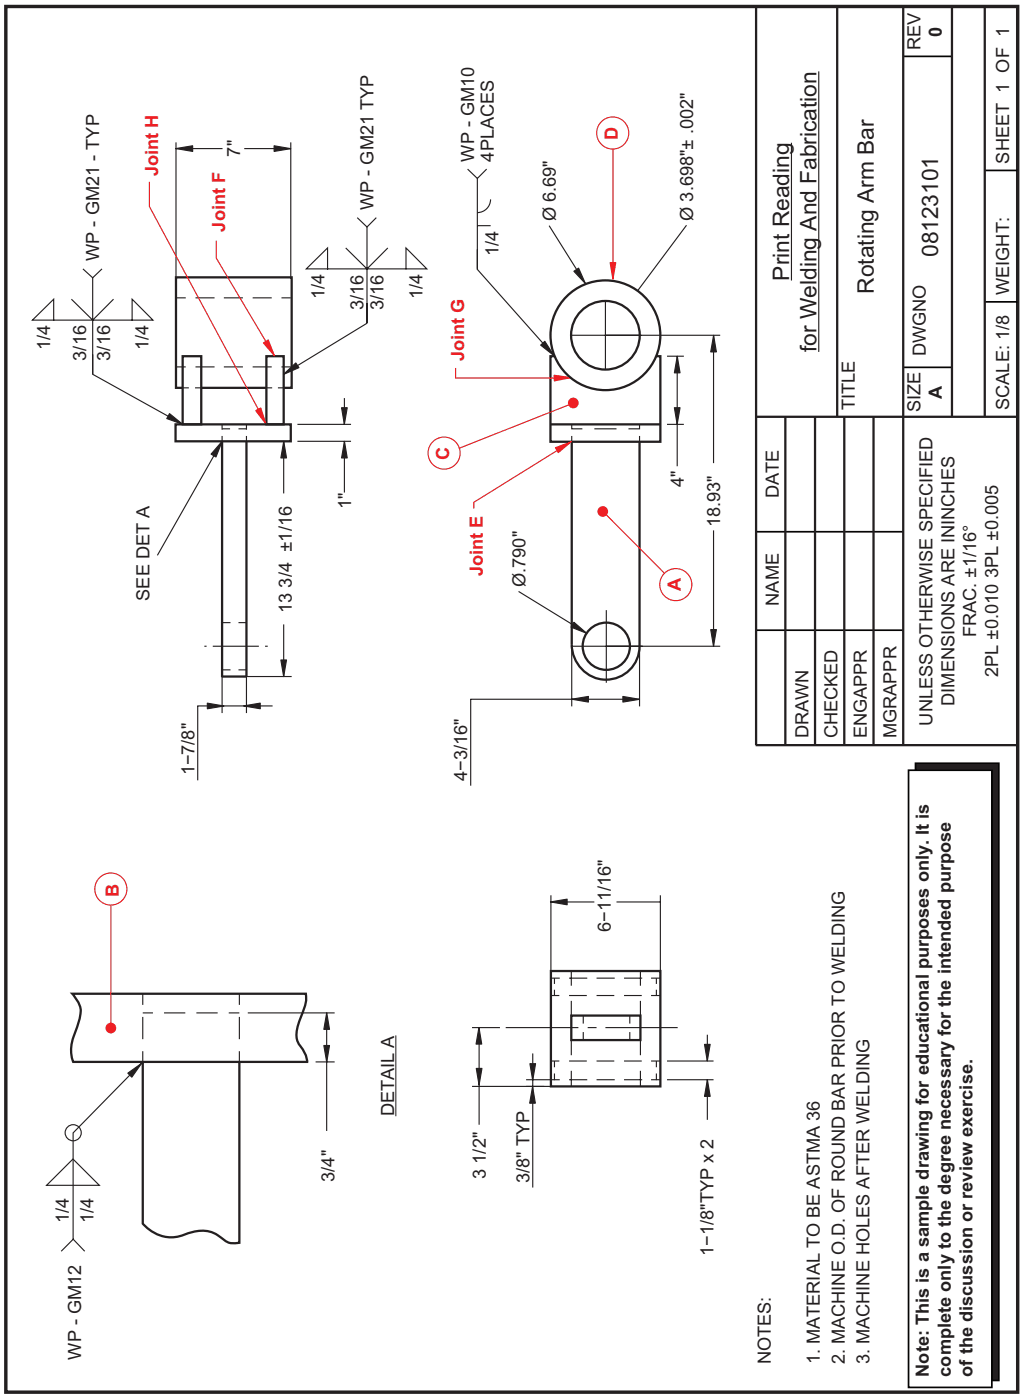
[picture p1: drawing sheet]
<svg xmlns="http://www.w3.org/2000/svg" width="159mm" height="217mm" viewBox="0 0 159 217" stroke-linecap="round" stroke-linejoin="round" font-family="sans-serif">
<path d="M.9 1h156.9v215h-156.9z" fill="none" stroke="#231f20" stroke-width=".53"/>
<path d="M27.3 43h17.9v17.2h-17.9zM85.3 55.3h17.1v13.2h-17.1z" fill="none" stroke="#231f20" stroke-width=".35"/>
<g fill="#fff" stroke="#231f20" stroke-width=".35">
<path d="M28.3 55.3h2.9v10.5h-2.9z"/>
<path d="M41.3 55.3h2.7v10.5h-2.7z"/>
</g>
<path d="M141.9 118.4h13v95.8h-13z" fill="#231f20" stroke="#050504" stroke-width=".26"/>
<g fill="none" stroke="#231f20" stroke-width=".35">
<path d="M117.2 1v114.6M129.8 1v63.7M140 1v114.6M147.6 1v63.7M152.7 1v63.7M34.4 68.5v28.2M38.2 68.5v36.5M88.6 68.5v31.5M99.2 68.5v31.8M117.2 64.7h40.6M121.8 64.7v50.9M126.4 64.7v50.9"/>
<path d="M130.9 64.7v50.9M135.4 64.7v50.9M34.4 105h3.8M117.2 115.6h40.6"/>
</g>
<path d="M140 8.7h7.6M152.6 26.4h5.2M140 57h7.6M152.6 46.8h5.2M117.2 97.8h22.8M117.2 82.5h22.8" fill="none" stroke="#050504" stroke-width=".26"/>
<g fill="none" stroke="#231f20" stroke-width=".18">
<path d="M27.2 23.1h7.3M27.3 22.1v20.9M37.9 23.1h7.2M45.1 22.1v20.9M106.4 34.9l-9.4 12.8M27.2 46.2h1.6M27.2 56.9h1.6M30.3 46.2h3M30.3 56.9h3M34.7 46.2h3M34.7 56.9h3M39.2 46.2h2.9"/>
<path d="M39.2 56.9h2.9M43.6 46.2h1.5M43.6 56.9h1.5M110.6 52v19.9M28.2 60.2h1.1M30.2 60.2h1M41.2 60.2h1M43.1 60.2h.9M34.4 96.6h1.3M37 96.6h1.2M80.4 91.8l10.6 6.5M94 94.7v11.2"/>
<path d="M110.6 82.3v18M34.4 103.9h1.3M37 103.9h1.2M88.5 100.3h23.2M85.3 151.8h1.5M85.4 154.5h1.3M88.2 154.5h2.8M88.2 151.8h2.8M88.6 150.7v2.2M88.6 155.3v2.3M90.4 157.6v1.2M92.5 154.5h2.7"/>
<path d="M92.5 151.8h2.8M96.7 154.5h2.8M96.7 151.8h2.9M97.6 157.6v1.2M99.3 150.7v2.2M99.3 155.3v2.3M100.9 154.5h1.5M100.9 151.8h1.5M81.6 167.5h5.2M81.6 168.6h3.8M82.6 163.4v20.8M85.4 164.6h1.3"/>
<path d="M88.2 164.6h2.8M88.2 167.5h2.8M88.6 161.4v2.3M88.6 166.1v2.5M90.4 160.1v1.3M92.5 164.6h2.7M92.5 167.5h2.8M96.7 164.6h2.8M96.7 167.5h2.9M97.6 160.1v1.3M99.3 161.4v2.3M99.3 166.1v2.5"/>
<path d="M100.9 164.6h1.5M100.9 167.5h1.5"/>
</g>
<path d="M97.9 45.9l.6 .4-1.5 1.4z" fill="#050504"/>
<g fill="none" stroke="#231f20" stroke-width=".18">
<path d="M85.1 35l4.7 7.5M8.3 49.7h15.4l-3.2-3.3v3.3M8.3 49.7h-3.3l3.3-3.3v3.3M11.1 46.4l3.3 3.3 3.2-3.3M12.9 41.7l1.5 1.4M14.3 58l14 7.8M14.4 43.1v14.9M15.8 41.7l-1.4 1.4M97.8 45.9l.7 .4-1.5 1.4M97.9 45.9l-1 1.8M34.4 65.8v.9M34.4 67.6v.9l-10 17.7"/>
<path d="M38.2 65.8v.9M38.2 67.6v.9M88.6 65.8v.7h1.7M88.6 67.6v.9M92.1 66.5h3.5M99.2 65.8v.7h-1.8M99.2 67.6v.9M88.6 99.9v9.7M30.6 109.5h11.7M30.7 109.5v11.6M31.7 100.3h.3M33 100.3h7.1"/>
<path d="M34.4 104.4v6.2M38.2 105v5.6M41.1 100.3h.4M72.9 108.5h26.3M73 108.5v13.4M99.2 100.3v9.3M85.3 139.9h6.8M85.4 138.9v11.8M95.6 139.9h6.8M102.4 138.9v11.8M22.1 154.2v1.7M22.1 157.8v3.4"/>
<path d="M22.1 157.2h1.6M25.4 157.2h3.3M30.4 157.2h3.3M35.5 157.2h1.6M37.1 154.2v1.7M37.1 157.8v3.4M38.4 157.2h13.5M50.6 159.2v16.3M86 151.8v.9M86 153.6v.9M101.8 151.8v.9M101.8 153.6v.9"/>
<path d="M22.1 163.1v1.7M37.1 163.1v1.7M48.9 164.8h3M86 164.6v1M86 166.6v1M101.8 164.6v1M101.8 166.6v1"/>
</g>
<path d="M34.4 96.6v8.4" fill="none" stroke="#231f20" stroke-width=".35"/>
<path d="M95 23.1v18.7M93.4 79.3l9.6 9.6" fill="none" stroke="#ee1d23" stroke-width=".18"/>
<path d="M19.8 166.5l2.1-1.5-1.5 2.1z" fill="#231f20"/>
<path d="M19.8 166.5l2.1-1.5-1.5 2.1z" fill="none" stroke="#231f20" stroke-width=".18"/>
<path d="M50.2 162.2h.9l-.4 2.6z" fill="#231f20"/>
<path d="M50.2 162.2h.9l-.4 2.6z" fill="none" stroke="#231f20" stroke-width=".18"/>
<path d="M50.7 157.1l.4 2.6h-.9z" fill="#231f20"/>
<path d="M50.7 157.1l.4 2.6h-.9z" fill="none" stroke="#231f20" stroke-width=".18"/>
<path d="M88.6 108.5l2.6-.4v.8z" fill="#231f20"/>
<path d="M88.6 108.5l2.6-.4v.8z" fill="none" stroke="#231f20" stroke-width=".18"/>
<path d="M89 96.5l2 1.8-2.5-1z" fill="#231f20"/>
<path d="M89 96.5l2 1.8-2.5-1z" fill="none" stroke="#231f20" stroke-width=".18"/>
<path d="M96.6 108.1l2.6 .4-2.6 .4z" fill="#231f20"/>
<path d="M96.6 108.1l2.6 .4-2.6 .4z" fill="none" stroke="#231f20" stroke-width=".18"/>
<path d="M110.2 97.7h.9l-.5 2.6z" fill="#231f20"/>
<path d="M110.2 97.7h.9l-.5 2.6z" fill="none" stroke="#231f20" stroke-width=".18"/>
<path d="M110.6 52l.5 2.6h-.9z" fill="#231f20"/>
<path d="M110.6 52l.5 2.6h-.9z" fill="none" stroke="#231f20" stroke-width=".18"/>
<path d="M105 55.3l.4 2.5h-.8z" fill="#231f20"/>
<path d="M105 55.3l.4 2.5h-.8z" fill="none" stroke="#231f20" stroke-width=".18"/>
<path d="M104.6 63.3h.8l-.4 2.5z" fill="#231f20"/>
<path d="M104.6 63.3h.8l-.4 2.5z" fill="none" stroke="#231f20" stroke-width=".18"/>
<path d="M53 63.3h.8l-.4 2.5z" fill="#231f20"/>
<path d="M53 63.3h.8l-.4 2.5z" fill="none" stroke="#231f20" stroke-width=".18"/>
<path d="M27.3 23l2.6-.4v.9z" fill="#231f20"/>
<path d="M27.3 23l2.6-.4v.9z" fill="none" stroke="#231f20" stroke-width=".18"/>
<path d="M42.5 22.6l2.6 .5-2.6 .4z" fill="#231f20"/>
<path d="M42.5 22.6l2.6 .5-2.6 .4z" fill="none" stroke="#231f20" stroke-width=".18"/>
<path d="M53.4 68.5l.4 2.6h-.8z" fill="#231f20"/>
<path d="M53.4 68.5l.4 2.6h-.8z" fill="none" stroke="#231f20" stroke-width=".18"/>
<path d="M44 68.5l.4 2.6h-.9z" fill="#231f20"/>
<path d="M44 68.5l.4 2.6h-.9z" fill="none" stroke="#231f20" stroke-width=".18"/>
<path d="M43.9 58.1l2-1.8 .4 .7z" fill="#231f20"/>
<path d="M43.9 58.1l2-1.8 .4 .7z" fill="none" stroke="#231f20" stroke-width=".18"/>
<path d="M40.8 53.2l.8-.5 .9 2.5z" fill="#ee1d23"/>
<path d="M40.8 53.2l.8-.5 .9 2.5z" fill="none" stroke="#ee1d23" stroke-width=".18"/>
<path d="M39.7 63.7l.7-.4 .8 2.5z" fill="#ee1d23"/>
<path d="M39.7 63.7l.7-.4 .8 2.5z" fill="none" stroke="#ee1d23" stroke-width=".18"/>
<path d="M43.5 102.4h.9l-.4 2.6z" fill="#231f20"/>
<path d="M43.5 102.4h.9l-.4 2.6z" fill="none" stroke="#231f20" stroke-width=".18"/>
<path d="M37.8 109.5l2.5-.4v.9z" fill="#231f20"/>
<path d="M37.8 109.5l2.5-.4v.9z" fill="none" stroke="#231f20" stroke-width=".18"/>
<path d="M32.1 109.1l2.6 .4-2.6 .5z" fill="#231f20"/>
<path d="M32.1 109.1l2.6 .4-2.6 .5z" fill="none" stroke="#231f20" stroke-width=".18"/>
<path d="M34.4 68.5l-.9 2.4-.8-.4z" fill="#231f20"/>
<path d="M34.4 68.5l-.9 2.4-.8-.4z" fill="none" stroke="#231f20" stroke-width=".18"/>
<path d="M26.3 64.2l2 1.6-2.4-.9z" fill="#231f20"/>
<path d="M26.3 64.2l2 1.6-2.4-.9z" fill="none" stroke="#231f20" stroke-width=".18"/>
<path d="M94.6 40.7h.9l-.5 2.6z" fill="#ee1d23"/>
<path d="M94.6 40.7h.9l-.5 2.6z" fill="none" stroke="#ee1d23" stroke-width=".18"/>
<path d="M86.1 69.5l2.5-1-2 1.7z" fill="#ee1d23"/>
<path d="M86.1 69.5l2.5-1-2 1.7z" fill="none" stroke="#ee1d23" stroke-width=".18"/>
<path d="M85.9 58.2l2.6 .4-2.6 .5z" fill="#ee1d23"/>
<path d="M85.9 58.2l2.6 .4-2.6 .5z" fill="none" stroke="#ee1d23" stroke-width=".18"/>
<path d="M89 42.1l.7-.5 1.1 2.4z" fill="#231f20"/>
<path d="M89 42.1l.7-.5 1.1 2.4z" fill="none" stroke="#231f20" stroke-width=".18"/>
<path d="M83.8 53.5l.7-.5 1.4 2.2z" fill="#231f20"/>
<path d="M83.8 53.5l.7-.5 1.4 2.2z" fill="none" stroke="#231f20" stroke-width=".18"/>
<path d="M74.3 159.4l.4 2.6h-.9z" fill="#231f20"/>
<path d="M74.3 159.4l.4 2.6h-.9z" fill="none" stroke="#231f20" stroke-width=".18"/>
<path d="M82.6 168.6l.4 2.6h-.9z" fill="#231f20"/>
<path d="M82.6 168.6l.4 2.6h-.9z" fill="none" stroke="#231f20" stroke-width=".18"/>
<path d="M73.8 165.8h.9l-.4 2.5z" fill="#231f20"/>
<path d="M73.8 165.8h.9l-.4 2.5z" fill="none" stroke="#231f20" stroke-width=".18"/>
<path d="M85.3 139.9l2.6-.4v.9z" fill="#231f20"/>
<path d="M85.3 139.9l2.6-.4v.9z" fill="none" stroke="#231f20" stroke-width=".18"/>
<path d="M109.2 162h.9l-.4 2.6z" fill="#231f20"/>
<path d="M109.2 162h.9l-.4 2.6z" fill="none" stroke="#231f20" stroke-width=".18"/>
<path d="M109.7 167.5l.4 2.6h-.9z" fill="#231f20"/>
<path d="M109.7 167.5l.4 2.6h-.9z" fill="none" stroke="#231f20" stroke-width=".18"/>
<path d="M82.2 165h.8l-.4 2.6z" fill="#231f20"/>
<g fill="none" stroke="#231f20" stroke-width=".18">
<path d="M53.6 38.5l3.3 3.2 3.2-3.2M55.4 33.8l1.5 1.4M56.9 35.2v15l-12.9 7.8M58.3 33.8l-1.4 1.4M72.5 26.2l1.5 1.5M74 27.7v14M74 35h2.1M75.4 26.2l-1.4 1.5M50.7 41.7h15.5l-3.3-3.2v3.3M50.8 41.7h-3.3l3.3-3.2v3.3M73.9 41.7l12.1 13.6M103.4 55.3h2.6"/>
<path d="M105 55.3v17M34.4 66.5h1.3M37 66.5h1.2M44 68.5v8.1M46.1 68.5h8.3M46.1 65.8h8.3M53.4 61.8v4M53.4 68.5v7.9M103.4 65.8h2.6M44 96.9v8.1M37.6 105h7.6M73.2 159.4h4.3"/>
<path d="M78.4 159.4h11.3M91.1 159.4h1.4M93.9 159.4h11.2M22.1 164.8l-10.8 11v16.5M73.2 168.6h11.2M74.3 160.4v14.1M82.2 165h.8l-.4 2.6zM103.4 167.5h7.2M103.4 164.6h7.2M109.7 160.5v4.1M109.7 167.5v6.2M7.2 183.9l4.1-4.1 4.1 4.1z"/>
<path d="M9.5 194.1l1.8-1.8 1.8 1.8"/>
<circle cx="11.3" cy="175.7" r="1.25"/>
</g>
<g fill="none" stroke="#ee1d23" stroke-width=".18">
<path d="M23.2 28.2v3.8l17.3 32.3M33.5 37.3v2.8l9 15.1M70.6 57.1v1.6h17.8M88.6 68.5l-15.1 9.4v1M88.9 62.5l-17.8 7.1M17.2 140.5v19"/>
<circle cx="17.2" cy="137.9" r="2.49"/>
</g>
<path d="M85.3 65.8h17.1M11.2 154.2h36.2v1.2l-.5 1.7a8.4 8.4 0 0 0-.9 4 4.2 4.2 0 0 0 1 1.9 3.4 3.4 0 0 1 .6 1.8h-36.3a5.9 5.9 0 0 1 .4-4.9l.5-1.2a3.8 3.8 0 0 0-1-4.5zM22.1 164.8v25a5.8 5.8 0 0 0 7.1 1.5 5.1 5.1 0 0 1 5.6 1.1 2.42 2.42 0 0 0 2.3 .4v-28" fill="none" stroke="#231f20" stroke-width=".35"/>
<circle cx="17.2" cy="159.5" r=".83" fill="#ee2123"/>
<g fill="none" stroke="#ee1d23" stroke-width=".18">
<circle cx="95" cy="20.6" r="2.49"/>
<circle cx="68.9" cy="70.3" r="2.49"/>
<circle cx="104.8" cy="90.7" r="2.49"/>
</g>
<g fill="#ee2123">
<circle cx="88.9" cy="62.5" r=".83"/>
<circle cx="93.4" cy="79.4" r=".83"/>
</g>
<path d="M85.4 150.7h17v17.9h-17zM88.6 157.6h10.7v3.8h-10.7z" fill="none" stroke="#231f20" stroke-width=".35"/>
<path d="M140.9 119.5h12.9v95.8h-12.9z" fill="#fff" stroke="#050504" stroke-width=".26"/>
<path d="M126.9 11.1v43.5zM122.7 22.2v21.3z" fill="none" stroke="#231f20" stroke-width=".18"/>
<path d="M61.4 160.6v12.6z" fill="none" stroke="#231f20" stroke-width=".16"/>
<circle cx="93.9" cy="52" r="8.5" fill="#fff"/>
<g fill="none" stroke="#231f20" stroke-width=".35">
<path d="M27.2 65.8h17.9v2.7h-17.9zM88.6 100a5.3 5.3 0 0 0 4 5.3 5.3 5.3 0 0 0 6-2.7l.5-1.5 .1-.8"/>
<circle cx="93.9" cy="52" r="8.5"/>
<circle cx="93.9" cy="52" r="5.3"/>
<circle cx="94" cy="100.3" r="3.7"/>
</g>
<path d="M76.1 30.9a2.05 2.05 0 0 1-2.1 2.1M88.4 52h23.3M93.9 46.7v10.7" fill="none" stroke="#231f20" stroke-width=".18"/>
<g font-size="3.5" fill="#231f20">
<text x="145.5" y="39.9" transform="rotate(-90 145.5 39.9)">08123101</text>
<text x="122.4" y="43.5" transform="rotate(-90 122.4 43.5)">Print Reading</text>
<text x="135.5" y="45.6" transform="rotate(-90 135.5 45.6)">Rotating Arm Bar</text>
<text x="126.6" y="54.6" transform="rotate(-90 126.6 54.6)">for Welding And Fabrication</text>
</g>
<g font-size="2.8" fill="#231f20">
<text x="146" y="5.7" transform="rotate(-90 146 5.7)">0</text>
<text x="142.7" y="7.8" transform="rotate(-90 142.7 7.8)">REV</text>
<text x="37.2" y="24.3" transform="rotate(-90 37.2 24.3)">7&quot;</text>
<text x="73.5" y="25.1" transform="rotate(-90 73.5 25.1)">WP - GM10</text>
<text x="76.5" y="25.1" transform="rotate(-90 76.5 25.1)">4PLACES</text>
<text x="156.5" y="25.4" transform="rotate(-90 156.5 25.4)">SHEET 1 OF 1</text>
<text x="57.9" y="32.6" transform="rotate(-90 57.9 32.6)">WP - GM21 TYP</text>
<text x="86.2" y="34.3" transform="rotate(-90 86.2 34.3)">Ø 6.69&quot;</text>
<text x="107.5" y="34.3" transform="rotate(-90 107.5 34.3)">Ø 3.698&quot;± .002&quot;</text>
<text x="15.4" y="40.5" transform="rotate(-90 15.4 40.5)">WP - GM21 - TYP</text>
<text x="77.3" y="39.7" transform="rotate(-90 77.3 39.7)">1/4</text>
<text x="50.3" y="46.4" transform="rotate(-90 50.3 46.4)">1/4</text>
<text x="65.5" y="46.4" transform="rotate(-90 65.5 46.4)">1/4</text>
<text x="156.5" y="45.8" transform="rotate(-90 156.5 45.8)">WEIGHT:</text>
<text x="56.3" y="48.1" transform="rotate(-90 56.3 48.1)">3/16</text>
<text x="59.4" y="48.1" transform="rotate(-90 59.4 48.1)">3/16</text>
<text x="7.8" y="54.3" transform="rotate(-90 7.8 54.3)">1/4</text>
<text x="13.4" y="56" transform="rotate(-90 13.4 56)">3/16</text>
<text x="17.1" y="56" transform="rotate(-90 17.1 56)">3/16</text>
<text x="23" y="54.3" transform="rotate(-90 23 54.3)">1/4</text>
<text x="143.5" y="55.3" transform="rotate(-90 143.5 55.3)">DWGNO</text>
<text x="132.5" y="63.6" transform="rotate(-90 132.5 63.6)">TITLE</text>
<text x="142.7" y="64" transform="rotate(-90 142.7 64)">SIZE</text>
<text x="146" y="61.9" transform="rotate(-90 146 61.9)">A</text>
<text x="156.5" y="63.6" transform="rotate(-90 156.5 63.6)">SCALE: 1/8</text>
<text x="106" y="75.5" transform="rotate(-90 106 75.5)">4&quot;</text>
<text x="120.7" y="77.2" transform="rotate(-90 120.7 77.2)">DATE</text>
<text x="54.4" y="79" transform="rotate(-90 54.4 79)">1&quot;</text>
<text x="111.7" y="81.8" transform="rotate(-90 111.7 81.8)">18.93&quot;</text>
<text x="23.2" y="93.2" transform="rotate(-90 23.2 93.2)">SEE DET A</text>
<text x="45.2" y="95.1" transform="rotate(-90 45.2 95.1)">13 3/4 ±1/16</text>
<text x="81.5" y="91.1" transform="rotate(-90 81.5 91.1)">Ø.790&quot;</text>
<text x="120.7" y="94" transform="rotate(-90 120.7 94)">NAME</text>
<text x="151.3" y="98.9" transform="rotate(-90 151.3 98.9)">FRAC. ±1/16°</text>
<text x="154.7" y="105" transform="rotate(-90 154.7 105)">2PL ±0.010 3PL ±0.005</text>
<text x="144.6" y="112.6" transform="rotate(-90 144.6 112.6)">UNLESS OTHERWISE SPECIFIED</text>
<text x="148" y="109.5" transform="rotate(-90 148 109.5)">DIMENSIONS ARE ININCHES</text>
<text x="125.3" y="114.6" transform="rotate(-90 125.3 114.6)">DRAWN</text>
<text x="129.9" y="114.6" transform="rotate(-90 129.9 114.6)">CHECKED</text>
<text x="134.4" y="114.6" transform="rotate(-90 134.4 114.6)">ENGAPPR</text>
<text x="139" y="114.6" transform="rotate(-90 139 114.6)">MGRAPPR</text>
<text x="30.2" y="120.3" transform="rotate(-90 30.2 120.3)">1−7/8&quot;</text>
<text x="72.4" y="121.1" transform="rotate(-90 72.4 121.1)">4−3/16&quot;</text>
<text x="94.7" y="144.6" transform="rotate(-90 94.7 144.6)">6−11/16&quot;</text>
<text x="61.1" y="173.2" transform="rotate(-90 61.1 173.2)">DETAIL A</text>
<text x="51.9" y="183.3" transform="rotate(-90 51.9 183.3)">3/4&quot;</text>
<text x="75.3" y="182.9" transform="rotate(-90 75.3 182.9)">3 1/2&quot;</text>
<text x="82.1" y="183.6" transform="rotate(-90 82.1 183.6)">3/8&quot; TYP</text>
<text x="10.7" y="189.7" transform="rotate(-90 10.7 189.7)">1/4</text>
<text x="14.5" y="189.7" transform="rotate(-90 14.5 189.7)">1/4</text>
<text x="110.6" y="194.9" transform="rotate(-90 110.6 194.9)">1−1/8&quot;TYP x 2</text>
<text x="12.6" y="210.9" transform="rotate(-90 12.6 210.9)">WP - GM12</text>
<text x="119.5" y="211.7" transform="rotate(-90 119.5 211.7)">NOTES:</text>
<text x="127.1" y="211.7" transform="rotate(-90 127.1 211.7)">1. MATERIAL TO BE ASTMA 36</text>
<text x="131" y="211.7" transform="rotate(-90 131 211.7)">2. MACHINE O.D. OF ROUND BAR PRIOR TO WELDING</text>
<text x="134.8" y="211.7" transform="rotate(-90 134.8 211.7)">3. MACHINE HOLES AFTER WELDING</text>
<text x="144" y="213.6" transform="rotate(-90 144 213.6)">Note: This is a sample drawing for educational purposes only. It is</text>
<text x="147.4" y="213.6" transform="rotate(-90 147.4 213.6)">complete only to the degree necessary for the intended purpose</text>
<text x="150.8" y="213.6" transform="rotate(-90 150.8 213.6)">of the discussion or review exercise.</text>
</g>
<g font-size="2.8" fill="#ee1d23">
<text x="95.8" y="21.7" transform="rotate(-90 95.8 21.7)">D</text>
<text x="24.5" y="27.3" transform="rotate(-90 24.5 27.3)">Joint H</text>
<text x="34.9" y="35.9" transform="rotate(-90 34.9 35.9)">Joint F</text>
<text x="71.9" y="56" transform="rotate(-90 71.9 56)">Joint G</text>
<text x="69.6" y="71.3" transform="rotate(-90 69.6 71.3)">C</text>
<text x="74.8" y="89.4" transform="rotate(-90 74.8 89.4)">Joint E</text>
<text x="105.6" y="91.7" transform="rotate(-90 105.6 91.7)">A</text>
<text x="18.4" y="139.2" transform="rotate(-90 18.4 139.2)">B</text>
</g>
</svg>
